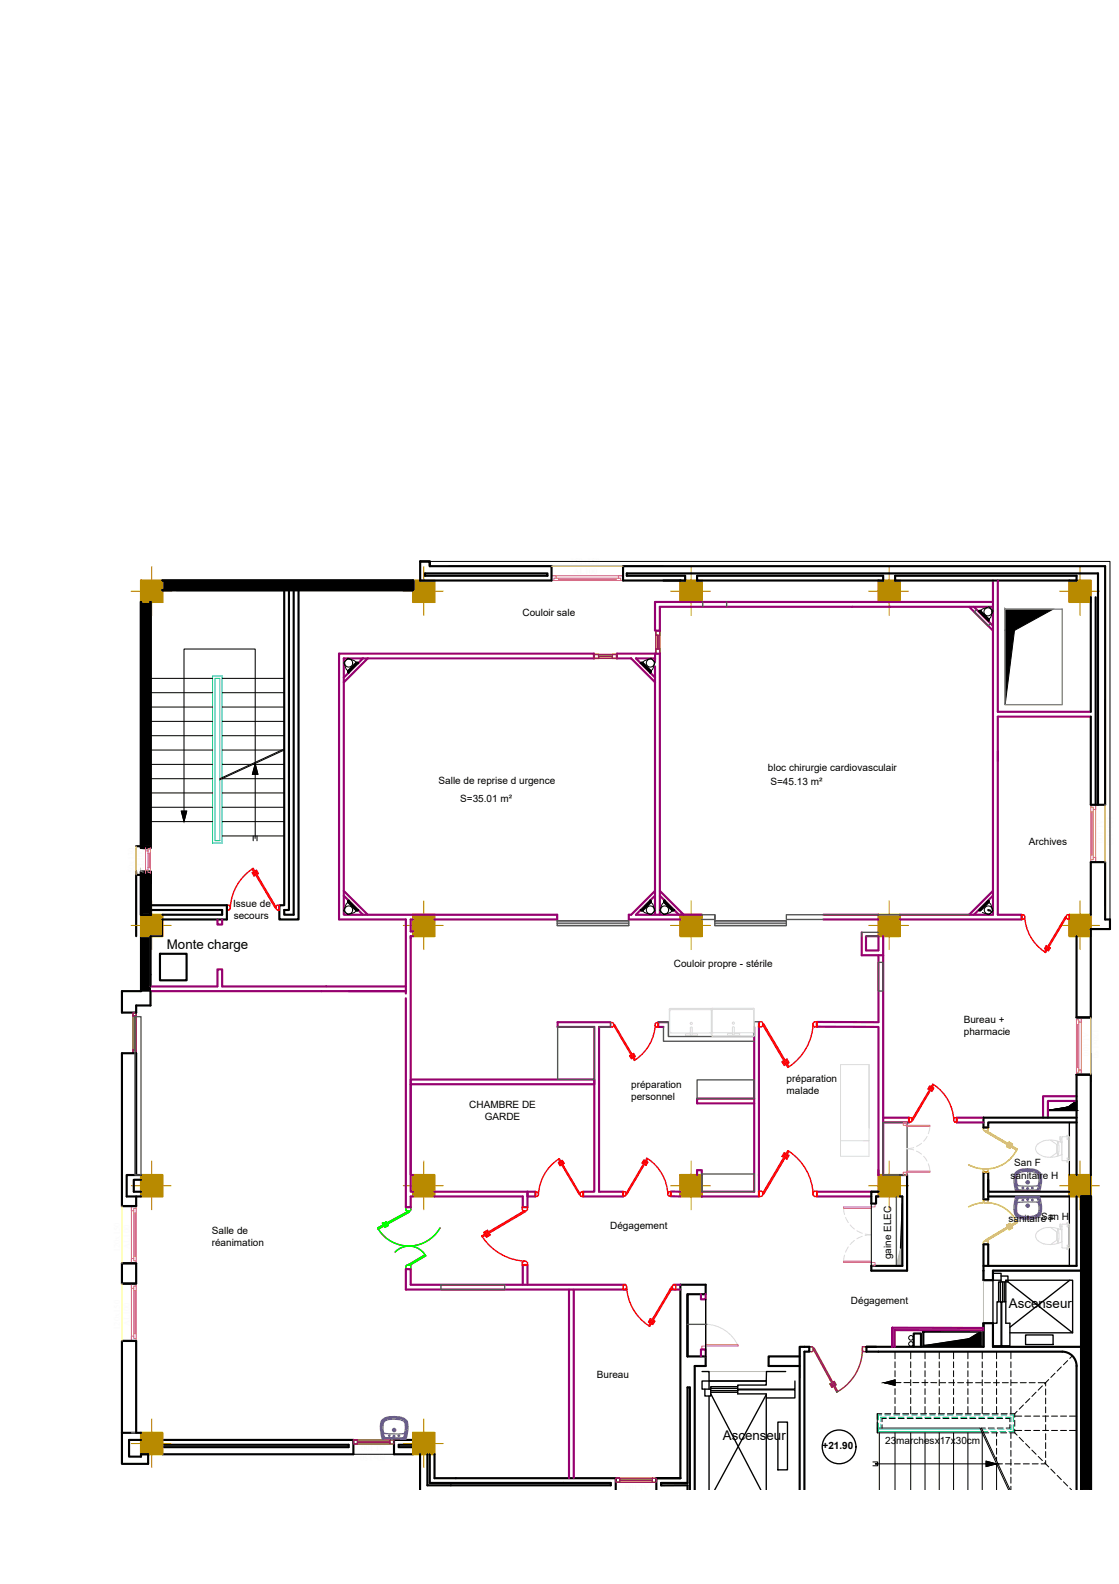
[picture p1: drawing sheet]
<svg xmlns="http://www.w3.org/2000/svg" width="210mm" height="297mm" viewBox="0 0 210 297" stroke-linecap="round" stroke-linejoin="round" font-family="sans-serif">
<!-- layer: 0 -->
<g fill="#000" stroke="#000" stroke-width=".19">
<path d="M188.5 114.3h9l-7.2 3.9zM200.4 207.6l1.5-1.1v1.1zM181.8 251.1l2.2-1.4v1.4z"/>
<path d="M188.5 114.3v3.9h1.8zM188.5 118.2h1.8l-1.8 14z"/>
<path d="M200.4 207.6l1.5 .6v-.6zM196.6 208.2l3.8-.6 1.5 .6z"/>
<path d="M200.4 207.6l1.5 .6v-.6zM196.6 208.2l3.8-.6 1.5 .6z"/>
<path d="M181.8 251.1l2.2 1.3v-1.3zM173.2 252.4l8.6-1.3 2.2 1.3z"/>
</g>
<!-- layer: BA13 -->
<g fill="none" stroke="#950070" stroke-width=".4">
<path d="M181.8 113.8l4.5 4.5M182.7 113.8l3.6 3.6M186.3 112.9h-63.4v5.4h.9v-4.5h62.5M186.3 108.9v62.6h-17.5M187.2 108.9v24.6h17.4M68.1 123.5l-3.6 3.6M69 123.5l-4.5 4.5M122.9 125v46.5M122.9 128l-4.5-4.5h-2.7v-.9h8.1v48.9M122.9 123.5h-3.6l3.6 3.6M122.9 122.6v1.5M204.6 134.4h-17.4v37.1h4.4v.9h-22.8"/>
<path d="M40.8 172.4v1h.9v-1M64.5 167.1l4.5 4.4M64.5 168l3.6 3.5M77 175.6v47.9h.5M77 175.6v.4M77 175.6h.5M77.5 172.4h-.5v2.3h.5M81.5 172.4h23v-.9h-40v-48h46.9v-.9h-47.8v49.8h12.5v13.9M122.9 167.1l-4.5 4.4h-.4v.9h9.6M122.9 168l-3.6 3.5h12.3M123.8 167.1l4.4 4.4M123.8 168l3.6 3.5"/>
<path d="M129.9 172.4h.9M154.4 172.4h10.4M154.4 171.5h10.4M161.6 174.8v4.3h4.1M162.4 175.6h2.4v2.6h-2.4zM164.8 179.2v12.5l-11.6-.1v.9l11.6 .1v27.7v-.9M165.7 175.6v44.7M186.3 167.1l-4.5 4.4M186.3 168l-3.6 3.5M28.2 185h12.6v-3.2h.9v3.2h34.4M28.2 185.9h47.9M76.1 187.2v39.2h.9v-2h.5"/>
<path d="M114.5 191.7h-9.9v.9h6.9v30.9h-2.1v.9h7.5v-.9h-4.5v-30.9h2.1M125.4 191.7h-1.9v.9h1M141.5 192.6v30.9h-9.9M142.4 191.7v32.7h-10.8M77 203.3h34.5v-.9h-34.5v17.9h.5M141.5 206h-10.7v.9h10.7M165.7 209.6h4.8v.9h-4.8M184.5 209.6h-5v.9h5M201.9 205.6h-6.2v4M201.9 206.5h-5.3v3.1M81.5 223.5h18.9v.9h-1.5M98.9 223.5v2.9h-.8v-2h-16.6"/>
<path d="M127.6 223.5l-1.8-.1v.9l1.8 .1M130.8 220.3v-.9h.8v.9M131.6 224.4v-.9v.9M153.2 224.4h10.2M153.2 223.5h11.6M164.3 224.4h.5M98.1 240.9v-3.7h.8v3.7M106.7 241.8v35.4M107.6 241.8v35.4M117.3 240.9h-40.3v-2.9h-.9v3.8h41.5M125.7 241.8h1.9M126.4 240.9h1.2"/>
<path d="M131.5 242.7v.9h.9v-.9M131.5 254.4v-1.4h.9v1.4M167.4 252.6v-3.6v3.6M167.4 249h17.1M184.5 249.5l-16.7-.1v3.2"/>
</g>
<!-- layer: MENUISERIE SAF -->
<g fill="none" stroke="#952500" stroke-width=".25">
<path d="M123 118.3h.8v.8h-.8zM123 118.3v4.3M123.4 119.1v2.6M123.5 119.1v2.6M123.8 118.3v4.3M111.4 122.7h.9v.8h-.9zM111.4 122.7h4.3M111.4 123.5h4.3M112.3 123h2.6M112.3 123.1h2.6M114.9 122.7h.8v.8h-.8zM123 121.7h.8v.9h-.8z"/>
<path d="M24.9 189.9h.6v.6h-.6zM24.9 196.9h.6v.6h-.6zM24.9 189.9v7.6M25.2 190.5v6.4M25.3 190.5v6.4M25.5 189.9v7.6M72.1 229.6l-.1-.2 .4-.2-.7 .1 .2 .4M72.2 229.8l.1 .1 .4-.3 .1 .2-.6 .4-.2-.4M74.1 234.8a3.6 3.6 0 0 1 5.6 .5M76.1 226.9v-.5h.9v.5M76.2 237.5l.1-.2 .7-.1v.8h-.9v-.5M76.2 226.9l.1 .2h.5l.2-.2"/>
<path d="M76.6 227.1l.2 .1-.1 .1-5.8 3.2-.1-.2 5.8-3.2M76.8 237l2.9-1.7 .2 .2-3 1.7h-.2zM82.5 230.3a6.8 6.8 0 0 1-11.6 .2M151.8 252.6h.5M151.8 253.5h.5M152.3 252.6l.3 .2M152.6 252.8l-.1 .5-.2 .1M152.8 252.9l4.4 8M152.8 252.9l-.2-.1v.2M155.9 258.7l-.2 .1M156.3 259.8l-.2 .1-.3-.5-.1 .1 .3 .7 .4-.2M156.5 259.7l.1-.1-.2-.5h.1l.4 .6-.4 .2"/>
<path d="M161.8 252.9a9.2 9.2 0 0 1-4.8 8.1l-4.4-8M162 253.5h.5M162.5 252.6h-.7v.7l.3 .1M66.3 270v.8h.7v-.8h-.7h6.8M66.3 270.8h6.8M67 270.5h6.1M67 270.4h6.1M73.1 270h.8v.8h-.8zM115.5 277.2v.8h.8v-.8h-.8h6.9M115.5 278h6.9M116.3 277.6h6.1M122.4 277.2h.7v.8h-.7z"/>
</g>
<!-- layer: 0 -->
<g fill="none" stroke="#000" stroke-width=".25">
<path d="M30.5 172.4v3.2h-2.3v9.4M196.6 208.2l3.8-.6 1.5-1.1v1.7zM200.6 210.5v9.8M169.3 225.7l-.4 8.3M170.2 220.3v18h-6.8M184.5 238.3v1.8h3.3M186.3 238.3h16.5v14.3h-16.5zM186.3 238.8h1.5v1.6h1.3v-1.1h-1.3M200.6 224.4v13M131.7 257.2h1.3v1.8h10.7l.1-1.8h3.6M133 259v1.5M149.1 259v1.5h-10.7v-.8h5.3v-.7h-12v1.5h1.6v1.3h-1.1v-1.3"/>
<path d="M151.8 252.6h-1.8v5.8M173.2 252.4l8.6-1.3 2.2-1.4v2.7zM184.5 249v-.9h2.5v-4h.8v8.3h-1.5M187.3 244.1v-3.7h.3v3.7M188.1 240.4v3.7M188.4 240.4v3.7M188.7 244.1h-.8v8.3h1.5v-4.3h-.7v-8h12.5v9.8h-11.8M188.7 240.1l12.5 9.8M192.4 250.3h5.1v1.8h-5.1zM200.7 240.1l-11.3 8.8M133 261.8v17.6M133.3 260.8h5.1"/>
<path d="M133.3 261.1h5.1M133.3 261.4l9.4 18M138.4 260h-5.1v.4h5.1M143.7 262.1h5.4v-1.5h-10.7v.8h5.3v18M143.7 261.5l-9.6 17.9M145.9 266.7h1.8v8.9h-1.8z"/>
</g>
<!-- layer: structure -->
<g fill="#000" stroke="#000" stroke-width=".19">
<path d="M26.5 112.9l1.7 2.7v-2.7zM26.5 112.9l1.7 2.7h-1.7z"/>
<path d="M26.5 115.6l1.7 43.4v-43.4zM26.5 115.6l1.7 43.4h-1.7z"/>
<path d="M30.5 108.9l34.9 1.8v-1.8zM30.5 108.9l34.9 1.8h-34.9z"/>
<path d="M65.4 108.9l12.1 1.8v-1.8zM65.4 108.9l12.1 1.8h-12.1z"/>
<path d="M26.5 163.5l1.7 8v-8zM26.5 163.5l1.7 8h-1.7z"/>
<path d="M26.5 175.6l1.7 10.3v-10.3zM26.5 175.6l1.7 10.3h-1.7z"/>
<path d="M202.8 224.4l1.7 55h-1.7zM202.8 224.4l1.7 55 .1-55zM204.6 224.4v55h-.1z"/>
</g>
<g fill="none" stroke="#000" stroke-width=".4">
<path d="M54.2 110.7v59.9h-.9M55.1 110.7v60.8M26.5 221.2h-1.4v2.3M164.8 223.5h-1.4v2.2h.9v-1.3h.5M168.8 220.3h1.4v18h-6.8v-.9h5.9v-13h-.5M186.3 238.3h16.5M201.9 224.4v13h-17.4M132.4 240.9v1.8h-3.4v11.7v-11.7M30.5 270.9h34.9v.5h-34.9M66.3 270v2.7M73.9 270v2.7M77.5 270.9h-2.7v.5h2.7"/>
<path d="M129 278.1v-17.9h.4v19.2M129 278.5v.9"/>
</g>
<!-- layer: MURS COUPES -->
<g fill="none" stroke="#000" stroke-width=".4">
<path d="M28.2 112.9v1.8M28.2 115.6v43.4M30.5 110.7h1.8M33.2 110.7h20.1v59.1h-.9v2.6h3.6v-61.7M78.8 105.3h1.8v.9M78.8 105.3h1.8v.9h22.9v2.7h-24.7zM79.7 107.5h23v.5h-23zM130.8 108h34.9v.9h-34.9zM167.9 108h34v.9h-34zM183.8 114.6l1.7 1.7M184 114.5l-.3 .1 1.7 1.8 .1-.3-1.6-1.5M204.6 112v21.5"/>
<path d="M205.5 112v38.9M67 124.3l-1.7 1.7M67.1 124.3l-1.8 1.8M67.2 124.4l-.3-.1-1.6 1.5 .1 .4M120.2 124.4l.3-.1 1.6 1.5-.1 .4M120.3 124.3l1.7 1.8M120.4 124.3l1.7 1.7M204.6 134.4v16.5h2.7v-44.7h-90.4v2.7h11.6v-.9h-10.9v-.5h88.4v43.4M25.5 158.7h2.7M25.5 164.1h2.7M25.5 163.5v12.1M26.5 175.6v10.3"/>
<path d="M28.2 163.5v8M28.2 175.6v9.4M28.2 169.8h14.4v2.6h-12.1M28.2 170.6h13.5v.9h-11.2M30 178.9h5v4.9h-5zM53.3 170.6v.9h1.8M65.3 169l1.7 1.7M65.3 168.9l1.8 1.8M65.4 168.8l-.1 .4 1.6 1.5 .3-.1M122 168.8l.1 .4-1.6 1.5-.3-.1M122 168.9l-1.7 1.8M122.1 169l-1.7 1.7"/>
<path d="M124.6 169l1.7 1.7M124.6 168.9l1.8 1.8M124.7 168.8l-.1 .4 1.5 1.5 .4-.1M183.7 170.7l1.7-1.8 .1 .3-1.6 1.5M185.4 170.6l.3 .1M185.5 169l-1.7 1.7M204.6 171.5v-9.8h2.7v10.7h.9v1.8h-3.6v16.6h-2.7v-15.2M26.5 185.9h-3.6v4h2.6v-1.3h2.7v-2.7M28.2 182.7l-1.7 3.2M201.9 201.5h2.7M201.9 209.6h-17.4v1.8h.9v-.9h16.5M201.9 201.5h2.7v18.8"/>
<path d="M201.9 201.5v18.8M22.9 236.9h2.6v3.8h-2.6zM25.1 223.5h1.4M25.5 220.3v-22.8h-2.6v28.7h2.6v-1.8M26.5 220.3h-2.7v4.1h2.7M185.4 221.2v3.7h-.9v-5.1h.9v3.7h15.2M185.4 237.4v-4.1h-.9v6.8h1.8v-1.8M185.4 224.4h15.2M22.9 251.5h2.6M22.9 240.7h2.6M129 254.4h3.4v1.8h-2.1v23.2M132.4 240.9h-4.8v36.3h-4.5v2.2"/>
<path d="M150 254.4h-5.8v1.8h5.8M171.4 252.6v-2.5h1.4v2.5M173.2 249.7h10.8v2.7h-10.8zM202.8 252.6h-16.5v-4.5h-1.8v4.5h-22v.9h36.8a2.68 2.68 0 0 1 2.6 2.6v23.3M22.9 268.7v5.8h4.9v-1.8h-1.3v.5h-2.3v-3.2h2.3M22.9 268.7v-17.2h2.6v17.2M22.9 268.7h3.6M30.5 272.7h35.8M30.5 270h35.8M73.9 272.7h3.6M73.9 270h3.6M78.8 272.7v6.7"/>
<path d="M80.2 272.7v5.8h34.4v-.4h-34v-5.4M81.5 272.7v4.5h34v2.2M129 278.5l-5 .1M129 278.1h-5v.4M150 279.4v-26.8h1.8v.9h-.9v25.9"/>
</g>
<!-- layer: TEXTE -->
<circle cx="157.4" cy="271.3" r="3.2" fill="none" stroke="#000" stroke-width=".25"/>
<!-- layer: MUR EN PROJECTION -->
<g fill="none" stroke="#000" stroke-width=".19">
<path d="M78.8 105.3h129.4v67.1M84.2 106.2h40.2M183.9 114.6l.4-.4 1.2-.4 .8 .7-.5 1.3-.3 .3M28.2 129.9h11.7M28.2 135.3h11.7M28.2 132.6h11.7M28.2 127.2h11.7M28.2 138h11.7M41.7 129.9h11.6M41.7 135.3h11.6M41.7 132.6h11.6M41.7 127.2h11.6"/>
<path d="M41.7 138h11.6M66.9 124.3l-.4-.4-1.3-.5-.7 .8 .4 1.3 .4 .3M120.5 124.3l.4-.4 1.2-.5 .8 .8-.5 1.3-.3 .3M25.5 159v4.5M28.2 143.3h11.7M28.2 146h11.7M28.2 140.7h11.7M28.2 148.7h11.7M28.2 151.4h11.7M28.2 154.1h11.7M34 152.1h1l-.5 2zM41.7 143.3h5.4"/>
<path d="M41.7 146h11.6M41.7 140.7h11.2M41.7 148.7h11.6M41.7 151.4h11.6M41.7 154.1h11.6M41.7 156.8h11.6M47.5 143.3h5.8M47.5 156.8v.9M47.9 156.8v.4M47.9 143v-21.3h-13.4v32.4M47.9 143.2l.5 2h-1.1zM47.9 143.2v13.6"/>
<path d="M48.2 156.8v.9M53.2 140.5l-12 5.5M53.3 140.7l-12.1 5.5M65.3 169.2l-.4 .3-.4 1.3 .7 .8 1.3-.5 .4-.4M122.1 169.2l.3 .3 .5 1.3-.8 .8-1.2-.5-.4-.4M124.6 169.2l-.4 .3-.4 1.3 .7 .8 1.3-.5 .3-.4M185.5 169.2l.3 .3 .5 1.3-.8 .8-1.2-.5M185.7 170.7l.3 .4M204.6 190.8v33.6M163.4 225.7v11.7M132.4 254.4v-10.8v10.8M132.4 243.6v9.4"/>
<path d="M165.9 259.3l2-.5v1zM165.9 259.3h1.4M167.9 253.5v1.3M167.9 255.4v1.1M167.9 257v1.2M167.9 258.7v1.1M167.9 259.3h1.1M169.6 259.3h1.1M170.8 253.5v1.3M170.8 255.4v1.1M170.8 257v1.2M170.8 258.7v1.1"/>
<path d="M171.2 259.3h1.2M172.9 259.3h1.1M173.5 253.5v1.3M173.5 255.4v1.1M173.5 257v1.2M173.5 258.7v1.1M174.6 259.3h1.1M176.2 253.5v1.3M176.2 255.4v1.1M176.2 257v1.2M176.2 258.7v1.1M176.3 259.3h1.1"/>
<path d="M178 259.3h1.1M178.9 253.5v1.3M178.9 255.4v1.1M178.9 257v1.2M178.9 258.7v1.1M179.6 259.3h1.2M181.3 259.3h1.1M181.6 253.5v1.3M181.6 255.4v1.1M181.6 257v1.2M181.6 258.7v1.1M183 259.3h1.1"/>
<path d="M184 249.7v2.7M184.2 253.5v1.3M184.2 255.4v1.1M184.2 257v1.2M184.2 258.7v1.1M184.7 259.3h1.1M186.3 259.3h1.2M186.9 253.5v1.3M186.9 255.4v1.1M186.9 257v1.2M186.9 258.7v1.1M188 259.3h1.1"/>
<path d="M189.6 253.5v1.3M189.6 255.4v1.1M189.6 257v1.2M189.6 258.7v1.1M189.7 259.3h1.1M191.4 259.3h1.1M193.1 259.3h1.1M194.7 259.3h1.4v.6M195.5 259.9l-.8 .8M196.7 258.7l-.8 .8M197.9 257.5l-.8 .8M199.1 256.3l-.8 .8"/>
<path d="M200.3 255.1l-.8 .8M201.1 254.3l-.4 .4M66.3 272.7h7.6M163.7 274.2h.9v.3h-.4h.4v.4h-.9M164.2 274.5h20.8M164.6 267.8h19.2l5.4 11.6M164.9 268.7v10.7M165.4 265.1h-.8v3.6h19.6v10.7M165.5 267.2v.6M166 265.1h1.1M166.3 266h-.8v.6M166.8 266h1.1"/>
<path d="M167.7 265.1h1.1M167.9 260.4v1.1M167.9 262.1v1.1M167.9 263.8v1.3M167.9 268.7v10.7M168.5 266h1.1M169.3 265.1h1.1M170.2 266h1.1M170.8 260.4v1.1M170.8 262.1v1.1M170.8 263.8v1.3M170.8 268.7v10.7"/>
<path d="M171 265.1h1.1M171.8 266h1.2M172.7 265.1h1.1M173.5 260.4v1.1M173.5 262.1v1.1M173.5 263.8v1.3M173.5 268.7v10.7M173.5 266h1.1M174.4 265.1h1.1M175.2 266h1.1M176 265.1h1.2M176.2 260.4v1.1"/>
<path d="M176.2 262.1v1.1M176.2 263.8v1.3M176.2 268.7v10.7M176.9 266h1.1M178.6 266h1.1M178.9 260.4v1.1M178.9 262.1v1.1M178.9 263.8v1.3h-1.2M178.9 268.7v10.7M179.4 265.1h1.1M180.2 266h1.2M181.1 265.1h1.1"/>
<path d="M181.6 260.4v1.1M181.6 262.1v1.1M181.6 263.8v1.3M181.6 268.7v10.7M181.9 266h1.1M182.8 265.1h1.1M183.6 266h1.1M184.2 260.4v1.1M184.2 262.1v1.1M184.2 263.8v1.3M184.4 265.1h1.2M184.5 268.7h1"/>
<path d="M184.8 267.8h-.7l5.4 11.6M185.3 266h1.1M185.4 267.8h1.1M186 268.7h1.1M186.1 265.1h1.1M186.3 274.5h.6l-1.9 .5v-1l1.9 .5v4.9M186.9 260.4v1.1M186.9 262.1v1.1M186.9 263.8v1.3M186.9 268.7v.6M186.9 269.9v1.1M186.9 271.6v1.1"/>
<path d="M186.9 273.3v.6M187 266h1.1M187.1 267.8h1.1M187.2 274.5h.8M187.7 268.7h1.1M187.8 265.1h1.1M188.6 274.5h1.1M188.6 266h.8v.6M189.4 268.7h.9M189.4 267.2v.6h-.7M189.5 265.1h.8M189.6 260.4v1.1"/>
<path d="M189.6 262.1v1.1M189.6 263.8v1.3M189.6 268.7v1M189.6 270.3v1.1M189.6 272v1.1M189.6 273.7v1.1M189.6 275.3v1.2M189.6 277v1.1M189.6 278.7v.7M190.3 274.5h1.1M190.3 268.2h1.4M190.3 265.6h1.4"/>
<path d="M190.3 268.7l.5 .4M190.3 265.1v.7M190.3 266.3v1.2M190.3 268v.7M190.8 264.6l-.5 .5M191.2 269.5l.8 .8M192 274.5h1.1M192 263.5l-.8 .7M192.2 268.2h1.1M192.2 265.6h1.1M192.4 270.7l.8 .8M193.2 262.3l-.8 .8"/>
<path d="M193.6 271.9l.7 .8M193.6 274.5h1.1M193.9 268.2h1.1M193.9 265.6h1.1M194.3 261.1l-.7 .8M194.7 273.1l.8 .8M195.6 268.2h1.1M195.6 265.6h1.1M195.9 274.3l.8 .8M196.1 273.9v.6h-.8M196.1 260.5v1.1M196.1 262.1v1.1"/>
<path d="M196.1 263.8v1.1M196.1 265.5v1.1M196.1 267.2v1.1M196.1 268.9v1.1M196.1 270.5v1.2M196.1 272.2v1.1M197.1 275.5l.8 .8M197.2 268.2h1.2M197.2 265.6h1.2M198.3 276.7l.8 .8M198.9 268.2h1.2M198.9 265.6h1.2"/>
<path d="M199.5 277.9l.8 .8M200.6 268.2h1.3M200.6 265.6h1.3M200.7 279.1l.3 .3"/>
<circle cx="185.3" cy="114.7" r=".75"/>
<circle cx="65.4" cy="124.3" r=".75"/>
<circle cx="122" cy="124.3" r=".75"/>
<circle cx="65.4" cy="170.6" r=".75"/>
<circle cx="122" cy="170.6" r=".75"/>
<circle cx="124.7" cy="170.6" r=".75"/>
<circle cx="185.4" cy="170.6" r=".75"/>
<circle cx="170.9" cy="252" r=".43"/>
<circle cx="170.9" cy="250.9" r=".43"/>
</g>
<!-- layer: MURS COUPES -->
<g fill="#b88a00" stroke="#b88a00" stroke-width=".19">
<path d="M26.5 108.9l4 4v-4zM26.5 108.9l4 4h-4z"/>
<path d="M77.5 108.9l4 4v-4zM77.5 108.9l4 4h-4z"/>
<path d="M127.6 108.9l4 4v-4zM127.6 108.9l4 4h-4z"/>
<path d="M164.8 108.9l4 4v-4zM164.8 108.9l4 4h-4z"/>
<path d="M200.6 108.9l4 4v-4zM200.6 108.9l4 4h-4z"/>
<path d="M26.5 171.5l4 4.1v-4.1zM26.5 171.5l4 4.1h-4z"/>
<path d="M77.5 171.5l4 4.1v-4.1zM77.5 171.5l4 4.1h-4z"/>
<path d="M127.6 171.5l4 4.1v-4.1zM127.6 171.5l4 4.1h-4z"/>
<path d="M164.8 171.5l4 4.1v-4.1zM164.8 171.5l4 4.1h-4z"/>
<path d="M200.6 171.5l4 4.1v-4.1zM200.6 171.5l4 4.1h-4z"/>
<path d="M200.6 220.3l4 4.1v-4.1zM200.6 220.3l4 4.1h-4z"/>
<path d="M164.8 220.3l4 4.1v-4.1zM164.8 220.3l4 4.1h-4z"/>
<path d="M127.6 220.3l4 4.1v-4.1zM127.6 220.3l4 4.1h-4z"/>
<path d="M77.5 220.3l4 4.1v-4.1zM77.5 220.3l4 4.1h-4z"/>
<path d="M26.5 220.3l4 4.1v-4.1zM26.5 220.3l4 4.1h-4z"/>
<path d="M26.5 268.7l4 4v-4zM26.5 268.7l4 4h-4z"/>
<path d="M77.5 268.7l4 4v-4zM77.5 268.7l4 4h-4z"/>
</g>
<g fill="none" stroke="#b88a00" stroke-width=".4">
<path d="M26.5 108.9h4v4h-4zM77.5 108.9h4v4h-4zM127.6 108.9h4v4h-4zM164.8 108.9h4v4h-4zM200.6 108.9h4v4h-4zM26.5 171.5h4v4.1h-4zM77.5 171.5h4v4.1h-4zM127.6 171.5h4v4.1h-4zM164.8 171.5h4v4.1h-4zM200.6 171.5h4v4.1h-4zM26.5 220.3h4v4.1h-4zM77.5 220.3h4v4.1h-4z"/>
<path d="M127.6 220.3h4v4.1h-4zM164.8 220.3h4v4.1h-4zM200.6 220.3h4v4.1h-4zM26.5 268.7h4v4h-4zM77.5 268.7h4v4h-4z"/>
</g>
<g fill="none" stroke="#b88a00" stroke-width=".19">
<path d="M24.6 110.9h7.5M28.5 106.3v9.1M75.6 110.9h7.5M79.5 106.3v9.1M125.8 110.9h7.5M129.6 106.3v9.1M162.9 110.9h7.5M166.8 106.3v9.1M198.7 110.9h7.5M202.6 106.3v9.1M24.6 173.5h7.5M28.5 168.9v9.2"/>
<path d="M75.6 173.5h7.5M79.5 168.9v9.2M125.8 173.5h7.5M129.6 168.9v9.2M162.9 173.5h7.5M166.8 168.9v9.2M198.7 173.5h7.5M202.6 168.9v9.2M28.5 217.7v9.2M79.5 217.7v9.2M129.6 217.7v9.2M166.8 217.7v9.2"/>
<path d="M202.6 217.7v9.2M24.6 222.4h7.5M75.6 222.4h7.5M125.8 222.4h7.5M162.9 222.4h7.5M198.7 222.4h7.5M24.6 270.7h7.5M28.5 266.1v9.1M75.6 270.7h7.5M79.5 266.1v9.1"/>
</g>
<!-- layer: GARDE CORPS -->
<g fill="none" stroke="#00b8b8" stroke-width=".19">
<path d="M41.2 146v-18.8h-.9v30.4h.9v-11.4M41.7 145.8v-19h-1.8v31.3h1.8v-12.1M164.8 266.8v1M165.2 267.1v.7M165.4 265.3h-.6v1M166 265.3h1.1M166.2 265.8h-1v.7M166.8 265.8h1.1M167.6 265.3h1.2M168.5 265.8h1.1M169.3 265.3h1.1M170.2 265.8h1.1"/>
<path d="M171 265.3h1.1M171.8 265.8h1.1M172.7 265.3h1.1M173.5 265.8h1.1M174.3 265.3h1.2M175.2 265.8h1.1M176 265.3h1.1M176.9 265.8h1.1M177.7 265.3h1.1M178.5 265.8h1.2M179.4 265.3h1.1M180.2 265.8h1.1"/>
<path d="M181.1 265.3h1.1M181.9 265.8h1.1M182.7 265.3h1.2M183.6 265.8h1.1M183.9 268h-19.1v.5h19.3M184.2 268h.7M184.4 268.5h.9M184.4 265.3h1.1M185.3 265.8h1.1M185.5 268h1.1M185.8 268.5h1.2M186.1 265.3h1.1"/>
<path d="M186.9 265.8h1.2M187.2 268h1.1M187.5 268.5h1.2M187.8 265.3h1.1M188.6 265.8h1v.8M189.5 265.3h.6v1.3M189.6 267.2v.8h-.7M190.1 267.2v1.3h-.9"/>
</g>
<!-- layer: MUR EN PROJECTION -->
<g fill="#000" stroke="#000" stroke-width=".19">
<path d="M34 152.1h1l-.5 2zM47.9 143.2l.5 2h-1.1z"/>
<path d="M165.9 259.3l2-.5v.5zM165.9 259.3l2 .5v-.5z"/>
<path d="M185 274l1.9 .5h-1.9zM185 274.5v.5l1.9-.5z"/>
</g>
<!-- layer: structure -->
<path d="M26.5 112.9v46.1h1.7v-46.1M30.5 108.9h47v1.8h-47M26.5 163.5h1.7v8h-1.7zM202.8 279.4v-55h1.8v55" fill="none" stroke="#000" stroke-width=".51"/>
<!-- layer: COTATION APD -->
<path d="M168.1 224.4v13M157.2 260.9l-.3 .1" fill="none" stroke="#545454" stroke-width=".25"/>
<!-- layer: hachures -->
<path d="M133 257.2h10.8M184.5 240.1v8" fill="none" stroke="#bababa" stroke-width=".19"/>
<!-- layer: boiserie -->
<path d="M169.4 210.5h.6v.5h-.6zM169.4 219.8h.6v.5h-.6zM170 211h4.4v.2h-4.4zM170 219.6h4.4v.2h-4.4zM158.2 236.5h5.2v.2h-5.2zM158.2 226.3h5.2v.3h-5.2zM163.4 236.7h.7v.7h-.7zM163.4 225.7h.7v.6h-.7zM132.4 252.2h6v.2h-6.8v.6h.8v-.6" fill="none" stroke="#dd6e6e" stroke-width=".19"/>
<g fill="none" stroke="#dbdbdb" stroke-width=".19">
<path d="M125.5 189.3v4.9l.3 .2M125.6 189.6v3.9l.2 .2h7.4l.3-.2M125.7 189.5l.1-.2 7.5 .1 .2 .2v3.9M125.7 189.1h7.7l.2 .2M125.7 189.1l-.2 .2M129.5 193.9h-.9v.3h2.2v-.3h-1M129.5 192.8l.2-.2 .1 .2M129.8 192.7v1.4h-.3v-1.3M133.5 189.5v4l.2 .2h7.4l.3-.3M133.6 189.3v4.9M133.6 194.2l-.2 .2h-7.7M133.7 189.3h7.5l.2 .2v3.9"/>
<path d="M133.7 189.3l-.1 .2M137.4 192.7l.2-.2 .1 .2M137.4 193.8h-.9v.4h2.2v-.4h-1M137.7 192.7v1.4h-.3v-1.4M141.5 189.2l-.2-.1h-7.8l-.1 .2 .1 5h7.9l.1-5M157.7 199.6h5.3v17.2h-5.3zM163 199.6v11.9M157.7 213.9h5.3M171.4 215.2l-1.4 .2 1.4 .2M171.9 215.9l1 .6M172.9 214.4l-1 .6M173.3 216.8l.6 .9"/>
<path d="M173.9 213.1l-.6 .9M174.1 218.2l.3 1.4M174.4 211.2l-.3 1.4M197.1 213.8l1.1 .8v1.6l-1.1 .8M198.3 214v2.8M198.5 214l.2 1.4-.2 1.4M199 214l-.2-.4v-.4h.2v.9h.2M199 213.6h.2M199.1 214.3a4.1 4.1 0 0 0-4.6 .4l-.2 .5v.5l.4 .6M199.2 214.3l-.1 2.2a4.2 4.2 0 0 1-4.4-.2M199.3 213.2h1.2M199.3 213.1l-.1 4.5 1.3 .1 .1-.2"/>
<path d="M200.1 217.7h.3M200.1 213.1v-.2h.2l.1 .3M200.4 217.7l-.1 .2h-.2v-.2M200.4 213.1h-.3v.1M200.5 213.1l.1 .1M200.6 213.3v4.3M158.2 226.6l.2 1.2M158.4 235.4l-.2 1.1M158.6 228.3l.5 1M159.1 233.8l-.5 1M159.5 229.7l.8 .8M160.3 232.6l-.8 .8"/>
<path d="M160.7 230.8l1 .5M161.7 231.8l-1 .5M162.3 231.4l1.1 .1-1.1 .2M194.7 232.7a4.2 4.2 0 0 0 4.4 .2M194.7 232.6a1.18 1.18 0 0 1-.4-1.2 1.18 1.18 0 0 1 .9-.8 4.5 4.5 0 0 1 3.9 .1l.1 2.2M197.1 230.2l1.1 .8v1.6l-1.1 .8M198.3 230.3v2.9M198.5 230.4l.2 1.4-.2 1.4M199 230.4l-.2-.4v-.4h.2v.9h.2M199 230h.2M200.1 229.4v-.1h.2l.1 .2M200.1 234.1v.2h.2l.1-.3h-.3l.3 .1"/>
<path d="M200.4 229.4l-.3 .1M200.6 229.6v4.3M200.6 229.6l-.1-.1-1.3 .1v4.3l1.3 .1 .1-.1M132.4 248.3a6.8 6.8 0 0 1 6.1 4.1"/>
<circle cx="129.7" cy="191.9" r=".2"/>
<circle cx="137.6" cy="191.9" r=".2"/>
<circle cx="200.2" cy="213.6" r=".12"/>
<circle cx="200.2" cy="217.2" r=".12"/>
<circle cx="200.2" cy="229.9" r=".12"/>
<circle cx="200.2" cy="233.6" r=".12"/>
</g>
<!-- layer: menuiserie -->
<path d="M24.7 268.7h.8" fill="none" stroke="#989898" stroke-width=".19"/>
<!-- layer: AMENAGEMENT SANITAIRES -->
<g fill="none" stroke="#735cb8" stroke-width=".25">
<path d="M191.1 219.4l1.4-.2a2.56 2.56 0 0 1 2.8 1.1 5.6 5.6 0 0 1-.3 3.1h-4.5a4.4 4.4 0 0 1 0-3.5l.6-.5M191.2 219.6a1.38 1.38 0 0 0-.8 1.7l.3 2.1M191.9 219.5a1.64 1.64 0 0 0-1.3 .8M192.8 219.6l.9 .1M192.8 219.5l1.6 .2M192.8 219.3l.9 .1M192.8 219.6a2.18 2.18 0 0 0-2 .7M192.8 219.5h-.9M192.8 219.3l-1.6 .3M193.7 219.7a1.15 1.15 0 0 1 1.2 1.2M193.7 219.4a1.74 1.74 0 0 1 1.4 .9M194.4 219.7a1.26 1.26 0 0 1 .7 1.6l-.2 1.4-.1 .4-.2 .2"/>
<path d="M190.2 226.8a1.41 1.41 0 0 0 .9 1.6M190.5 224.5l4.5-.1a5.7 5.7 0 0 1 .3 3.2M190.5 224.5l-.3 1.4v.9M190.6 220.3a5.1 5.1 0 0 0 .2 2.9h.2M190.6 227.5a1.64 1.64 0 0 0 1.3 .8M190.7 222l.4 .4h3.3M190.7 224.5a5.4 5.4 0 0 0-.1 3.2l.6 .5M190.8 224.7a5.5 5.5 0 0 0-.2 2.8M190.8 220.3a5.4 5.4 0 0 0 .1 2.7M190.8 227.5a2.01 2.01 0 0 0 2 .7M190.9 224.8a5.4 5.4 0 0 0-.1 2.7M190.9 224.8l.2-.1h3.4a4.1 4.1 0 0 1 .2 2.9l-.4 .3-.6 .2"/>
<path d="M191 223.2l3.5 .1M191 224.6l-.2 .2M191.1 225.5l3.4-.1 .1 .1 .2 .3M191.1 225.4l-.4 .4M191.2 228.2l1.6 .3M191.9 228.3h.9M193.7 228.1l-.9 .1M193.7 228.4l-.9 .1M194.4 228.1l-1.6 .2M194.5 224.5l-3.5 .1M194.6 224.5l.1 .1a4.3 4.3 0 0 1 .2 3.1l-.5 .4M194.8 224.4l.3 1 .1 1.6"/>
<path d="M194.8 222l-.3 .4M194.9 220.8l-.1 1.3-.3 1h-3.4l-.2-.1M195.1 227.5a1.74 1.74 0 0 1-1.4 .9M195.1 220.3l.1 .5M195.2 220.8l-.1 1.6-.3 1M195.2 227l-.1 .5M195.3 227.6a2.6 2.6 0 0 1-2.8 1l-1.4-.2M71.6 267.2v1.6l.3 1M71.6 266.7l-.1 .5M71.7 269.8l4.4 .1M71.9 268.5l.3 .3 2.3 .1a1.69 1.69 0 0 0 1.4-.2l.1-.2M71.9 266.5a2.71 2.71 0 0 0-.2 2.1l.2 .9"/>
<path d="M71.9 269.5l.2 .2h3.6M72.3 266l-.4 .3-.3 .4M73 265.7h1.9M73.1 265.7a1.7 1.7 0 0 0-1.7 2.2l.3 1.9M73.1 266h1.7M73.1 266l-.7 .1-.5 .4M74.8 266l.7 .2M74.8 265.9h-1.7l-.8 .1M74.9 265.9l.7 .2 .5 .4M74.9 265.7l.8 .2M75.5 266.2l.5 .4M75.6 265.9l.7 .5"/>
<path d="M75.8 269.5l-.3 .1M75.9 266.7l-.1-.1a3.7 3.7 0 0 0-3.1-.3 1.13 1.13 0 0 0-.9 1.4l.2 1.3 .2 .5 3.3 .1M75.9 266.7a4 4 0 0 1-.1 2.8M75.9 269.6l-.2 .1M76 266.6a4 4 0 0 1-.1 3M76.1 266.5l.2 .3M76.3 266.7a5.7 5.7 0 0 1-.3 3.1M76.3 266.4l.1 .3M76.4 266.7l.1 .8M76.5 267.5v1l-.4 1.4"/>
<circle cx="191.9" cy="222.8" r=".14"/>
<circle cx="191.9" cy="225.1" r=".14"/>
<circle cx="192.8" cy="224.9" r=".16"/>
<circle cx="192.8" cy="222.9" r=".16"/>
<circle cx="192.8" cy="226.1" r=".16"/>
<circle cx="192.8" cy="221.7" r=".16"/>
<circle cx="192.8" cy="221.7" r=".31"/>
<circle cx="192.8" cy="226.1" r=".31"/>
<circle cx="193.7" cy="222.8" r=".14"/>
<circle cx="193.7" cy="225" r=".14"/>
<circle cx="73" cy="269.2" r=".14"/>
<circle cx="73.9" cy="269.3" r=".16"/>
<circle cx="73.9" cy="268.2" r=".16"/>
<circle cx="73.9" cy="268.2" r=".31"/>
<circle cx="74.8" cy="269.2" r=".14"/>
</g>
<!-- layer: MENUISERIE SAF -->
<g fill="none" stroke="#f1eb1f" stroke-width=".25">
<path d="M184.5 219.4l.2-.2h.4l.3 .2v.4h-.9zM184.5 219.8h.9M184.7 212l-.2-.1v-.5h.9l-.2 .6h-.5M184.9 212.3l5.8 3.4 .1-.2-5.7-3.4h-.2v.2M189.5 214.9l-.1 .2-.5-.3-.1 .2 .7 .3 .1-.2M189.6 214.8l.1-.2-.5-.3 .1-.1 .6 .3-.1 .3M190.7 215.6a6.6 6.6 0 0 1-9 2.8M181.7 226.3a6.6 6.6 0 0 1 9 2.8M184.5 224.9h.9v.4l-.3 .3h-.4l-.2-.3zM184.5 224.9h.9M184.7 232.7l-.2 .1v.5h.9l-.1-.5-.6-.1M184.9 232.5v.1l.2 .1 5.7-3.4-.1-.2-5.8 3.4"/>
<path d="M189.6 229.7l-.1-.3-.7 .4 .1 .1 .5-.2 .1 .1M189.8 229.9l.1 .3-.6 .4-.1-.2 .5-.2-.1-.2"/>
</g>
<g fill="none" stroke="#f00" stroke-width=".25">
<path d="M42.6 169.8h.4l.2 .2v.4l-.2 .2h-.4zM42.6 169.8v.8M47.2 163a9.3 9.3 0 0 0-4 7.2M47.3 163l.2-.2 4.3 7.3v.1h-.2zM47.6 163.5l-.3 .1 .4 .7 .1-.1-.3-.5 .2-.1M47.8 163.4l.3-.2 .4 .6-.2 .1-.3-.5-.1 .1M51.8 170v.4M51.8 170.4l.3 .2M52.1 169.8h.3v.8h-.3M52.1 169.7l-.3 .3M191.6 171.5h.4l.2 .3v.3l-.2 .3h-.4zM191.6 171.5v.9"/>
<path d="M192.2 171.9a8.4 8.4 0 0 0 3.7 6.5M196.3 177.9l-.1-.1 .2-.4-.1-.1-.4 .6 .3 .2M196.5 178l.1 .1 .3-.4h.1l-.3 .6-.3-.1M199.8 171.9h.2v.1l-3.9 6.6-.1-.1zM200 171.8v.3M200 171.8l.1-.2 .5-.1v.9l-.5-.1-.1-.2M115.1 192.3l-.1 .2-.5 .1v-.8h.5l.1 .5M115.3 192.2l3.9 6.6-.2 .1-3.9-6.6 .1-.2 .1 .1M118.6 198.2l-.1 .1-.2-.4-.2 .1 .3 .5 .3-.1M118.8 198.1h.1l-.2-.5 .1-.1 .4 .6-.3 .2M122.9 192.2a8.4 8.4 0 0 1-3.6 6.5M123.1 191.8h.4v.8h-.4l-.2-.3v-.3z"/>
<path d="M123.5 191.8v.8M142.8 191.6h-.4v1h.4M142.8 191.6l.2 .1 .1 .6-.3 .3M143.1 192.2v-.2l.2 .1 4.7 7.9-.2 .2-4.7-8M147.3 199.4l-.1 .1-.3-.5-.2 .1 .4 .7 .3-.2M147.6 199.3l.1-.1-.3-.5 .2-.1 .4 .7-.3 .2M152.5 192.1a10.2 10.2 0 0 1-4.4 7.9M152.8 191.6h.4v1h-.4l-.3-.3v-.4zM153.2 191.6v1M104.7 217.4a8.4 8.4 0 0 0-3.7 6.6M105 217.8l-.3 .2 .4 .6 .1-.1-.2-.4 .1-.1M105.2 217.7l.3-.1 .3 .6h-.1l-.3-.4-.1 .1"/>
<path d="M121.1 217.7l-.3-.2-.3 .6 .1 .1 .2-.5 .2 .1M121.2 217.8l.3 .1-.3 .6-.1-.1 .2-.4-.1-.1M121.6 217.4a8.4 8.4 0 0 1 3.7 6.5M147.4 216.3l-.3-.1-.4 .7h.2l.3-.5 .1 .1M147.7 216.5l.3 .2-.4 .7-.2-.1 .3-.6-.1-.1M148.1 216a10.2 10.2 0 0 1 4.4 7.9M171.1 210.2l-.1 .1-.5 .1v-.8h.5l.1 .6M171.1 209.9l3.9-6.6 .1 .1-3.8 6.6M171.1 209.9l.1 .1h.1M174.7 203.8l-.3-.2-.3 .6 .1 .1 .3-.4h.1M174.9 203.9l.3 .1-.4 .6-.1-.1 .2-.4-.1-.1M175.3 203.5a8.4 8.4 0 0 1 3.6 6.5"/>
<path d="M179.1 209.6h.4v.8h-.4l-.2-.2v-.4zM179.5 209.6v.8M90.6 232.1a10.2 10.2 0 0 0 7.9 4.4M91.1 231.4l-.1-.2 .5-.3-.1-.2-.7 .4 .2 .3M91.2 231.6l.1 .1 .5-.3 .1 .2-.7 .4-.1-.3M98 236.8l.2-.3h.5l.2 .3v.4h-.9zM98 237.2h.9M98.2 227.1h.5M98.3 227l-.3-.1v-.5h.9v.5l-.2 .1M98.3 227.1l-7.9 4.7 .1 .2M98.3 227.1h.2l-.1 .2M98.4 227.3l-7.9 4.7"/>
<path d="M100.4 223.5h.4l.2 .3v.3l-.2 .3h-.4zM100.4 223.5v.9M108.8 223.9l-3.9-6.6-.2 .1 3.9 6.5M108.8 223.8v.2l-.2-.1M108.8 223.8v.3M108.8 223.8l.1-.2 .5-.1v.9h-.3l-.3-.3M117.4 224v.2l-.5 .1v-.8h.5v.5M117.5 223.8v.1h.1l3.9-6.6-.2-.1-3.8 6.6M125.5 223.5h.3v.8h-.3l-.2-.3v-.3zM125.8 223.5v.8M142.8 223.4h-.4v1h.4M142.8 223.4l.3 .3"/>
<path d="M143.1 223.7l-.1 .5-.2 .1M143.3 223.8l-.2 .1v-.2l4.7-7.9 .2 .1-4.7 8M152.8 223.4h.4v1h-.4l-.3-.3v-.4zM153.2 223.4v1M116.9 240.9h.4l.2 .3v.4l-.2 .2h-.4zM116.9 240.9v.9M117.5 241.4a9.3 9.3 0 0 0 4.1 7.1M122 247.9l-.1-.1 .3-.4-.2-.1-.4 .6 .4 .2M122.3 248.1h.1l.3-.4 .1 .1-.3 .6-.4-.2M126.1 241.5v-.2l-.2 .1-4.2 7.2 .1 .1 4.3-7.2M126.4 240.9h.4v.9h-.4M126.4 240.9l-.3 .3 .1 .5 .2 .1"/>
</g>
<!-- layer: COTATIONS -->
<g fill="none" stroke="#545454" stroke-width=".25">
<path d="M131.8 112.9v.9M136.3 112.9v.9M183.2 114.3l-.5 .5 2.6 2.6 .6-.5M207.3 131.3v38.5M28.2 175.6v9.4M104.5 172.7h13.5v.9h-13.5zM104.5 172.7h13.5M104.5 173.6h13.5M104.5 173.1h13.5M131.6 171.5h2.5v.9h-2.5M134.1 171.5v.9zM134.1 171.5v.9"/>
<path d="M134.1 172.7h13.4v.9h-13.4zM134.1 172.7h13.4M134.1 173.6h13.4M134.1 173.1h13.4M162.4 175.6h2.4M164.8 174.8h-3.2v.8M181.8 171.5h-34.3v.9h6.9M25.3 190.6h1.2v29.7h-1.2zM104.6 192.6h6.9v9.8h-6.9zM114.5 191.7v.9h-2.1M123.5 191.7h1.9M124.5 192.6v2.7h17"/>
<path d="M142.4 191.6h-.9v2.8h-16.1v-2.7h-.9M164.8 180.5h.9v5.3h-.9zM130.8 202.5h10.6v3.5h-10.6zM165.7 210.5h4.5v9.8h-4.5zM131.7 220.2h9.8v3.3h-9.8zM82.7 240.9h12v.9h-12zM129 248.3h3.6"/>
</g>
<!-- layer: hachures -->
<g fill="#bababa" stroke="#bababa" stroke-width=".19">
<path d="M169.3 225.7v8.3h-.4z"/>
<path d="M168.9 234l.4 3.4v-3.4zM168.9 234l.4 3.4h-1.2z"/>
</g>
<!-- layer: CARS -->
<path d="M188.5 114.2h10.8v17.9h-10.8z" fill="none" stroke="#808080" stroke-width=".25"/>
<!-- layer: MENUISERIE SAF -->
<path d="M72.1 229.6l-.1-.2 .4-.2-.7 .1 .2 .4M72.2 229.8l.1 .1 .4-.3 .1 .2-.6 .4-.2-.4M74.1 234.8a3.6 3.6 0 0 1 5.6 .5M76.1 226.9v-.5h.9v.5M76.2 237.5l.1-.2 .7-.1v.8h-.9v-.5M76.2 226.9l.1 .2h.5l.2-.2M76.6 227.1l.2 .1-.1 .1-5.8 3.2-.1-.2 5.8-3.2M76.8 237l2.9-1.7 .2 .2-3 1.7h-.2zM82.5 230.3a6.8 6.8 0 0 1-11.6 .2" fill="none" stroke="#0f0" stroke-width=".25"/>
<!-- layer: Boiseries -->
<g fill="none" stroke="#dd6e6e" stroke-width=".19">
<path d="M103.5 108h.8v.4h-.4v.5h-.4zM103.5 108h13.4M103.9 108.9h12.5M104.3 108.4h11.7M104.8 108.4v.5M104.8 108.6h10.7M104.8 108.7h10.7M115.5 108.4v.5M116 108h.9v.9h-.5v-.5h-.4zM27.3 158.7h.9v.4h-.4v.5h-.5zM27.3 158.7v5.4M27.8 159.6v3.6"/>
<path d="M28.2 159.1v4.5M204.6 150.9h.9v.9h-.4v-.4h-.5zM204.6 151.4v9.8M204.6 152.3h.5M204.8 152.3v8M205.1 151.8v9M205.5 150.9v10.8M27.3 163.2h.5v.4h.4v.5h-.9zM27.8 162.7h.4M27.8 160h.4M28 160v2.7M28.1 160v2.7"/>
<path d="M204.6 161.2h.5v-.4h.4v.9h-.9zM204.6 160.3h.5M201.9 190.8h.9v.9h-.4v-.5h-.5zM201.9 191.2v9.9M201.9 192.1h.5M202.1 192.1v8.1M202.2 192.1v8.1M202.4 191.7v8.9M202.8 190.8v10.7M201.9 201.1h.5v-.5h.4v.9h-.9zM201.9 200.2h.5M24.7 236h.4v.5h.4v.4h-.8z"/>
<path d="M24.7 226.2h.8v.4h-.4v.5h-.4zM24.7 226.2v10.7M25.1 227.1v8.9M25.1 235.6h.4M25.1 227.5h.4M25.3 227.5v8.1M25.4 227.5v8.1M25.5 226.6v9.9M24.7 250.5h.4v.5h.4v.5h-.8zM24.7 240.7h.8v.5h-.4v.4h-.4zM24.7 240.7v10.8M25.1 241.6v8.9"/>
<path d="M25.1 250.1h.4M25.1 242h.4M25.3 242v8.1M25.4 242v8.1M25.5 241.2v9.8"/>
</g>
<path d="M103.5 106.2h13.4M25.5 158.7v5.4M207.3 150.9v10.8M204.6 190.8v10.7M22.9 226.2v10.7M22.9 240.7v10.8" fill="none" stroke="#ffff7f" stroke-width=".19"/>
<g font-size="2.5">
<text x="31.3" y="177.9">Monte charge</text>
<text x="189.2" y="245.3">Ascenseur</text>
<text x="135.6" y="270.1">Ascenseur</text>
</g>
<g font-size="1.9">
<text x="98" y="115.6">Couloir sale</text>
<text x="82.3" y="146.9">Salle de reprise d urgence</text>
<text x="144.1" y="144.6">bloc chirurgie cardiovasculair</text>
<text x="144.5" y="147.2">S=45.13 m²</text>
<text x="86.3" y="150.5">S=35.01 m²</text>
<text x="193" y="158.4">Archives</text>
<text x="43.7" y="170">Issue de</text>
<text x="43.9" y="172.3">secours</text>
<text x="126.4" y="181.4">Couloir propre - stérile</text>
<text x="180.8" y="191.9">Bureau +</text>
<text x="180.8" y="194.2">pharmacie</text>
<text x="118.4" y="204">préparation</text>
<text x="147.5" y="203">préparation</text>
<text x="88" y="207.7">CHAMBRE DE</text>
<text x="90.9" y="210">GARDE</text>
<text x="118.4" y="206.2">personnel</text>
<text x="147.5" y="205.2">malade</text>
<text x="189.6" y="221">sanitaire H</text>
<text x="190.3" y="218.6">San F</text>
<text x="39.7" y="233.7">réanimation</text>
<text x="39.8" y="231.5">Salle de</text>
<text x="114.5" y="230.4">Dégagement</text>
<text x="189.2" y="229.1">sanitaire F</text>
<text x="195.3" y="228.7">San H</text>
<text x="167.2" y="236.1" transform="rotate(-90 167.2 236.1)">gaine ELEC</text>
<text x="159.6" y="244.5">Dégagement</text>
<text x="111.9" y="258.4">Bureau</text>
<text x="154.3" y="271.8">+21.90</text>
<text x="166" y="270.8">23marchesx17x30cm</text>
</g>
<g font-size="1.6" fill="#fafafa">
<text x="106.9" y="105.8">150x150</text>
<text x="107.6" y="107.6">AL100</text>
<text x="205.9" y="153.6" transform="rotate(90 205.9 153.6)">AL100</text>
<text x="207.7" y="153" transform="rotate(90 207.7 153)">120x150</text>
<text x="25.2" y="163.7" transform="rotate(-90 25.2 163.7)">50x130</text>
<text x="26.9" y="163.6" transform="rotate(-90 26.9 163.6)">AL100</text>
<text x="205" y="192.9" transform="rotate(90 205 192.9)">120x150</text>
<text x="22.5" y="234.8" transform="rotate(-90 22.5 234.8)">120x150</text>
<text x="24.3" y="234.2" transform="rotate(-90 24.3 234.2)">AL100</text>
<text x="22.5" y="249.4" transform="rotate(-90 22.5 249.4)">120x150</text>
<text x="24.3" y="248.8" transform="rotate(-90 24.3 248.8)">AL100</text>
<text x="72.3" y="271" transform="rotate(-180 72.3 271)">AL100</text>
<text x="72.3" y="272.8" transform="rotate(-180 72.3 272.8)">80x150</text>
</g>
</svg>
